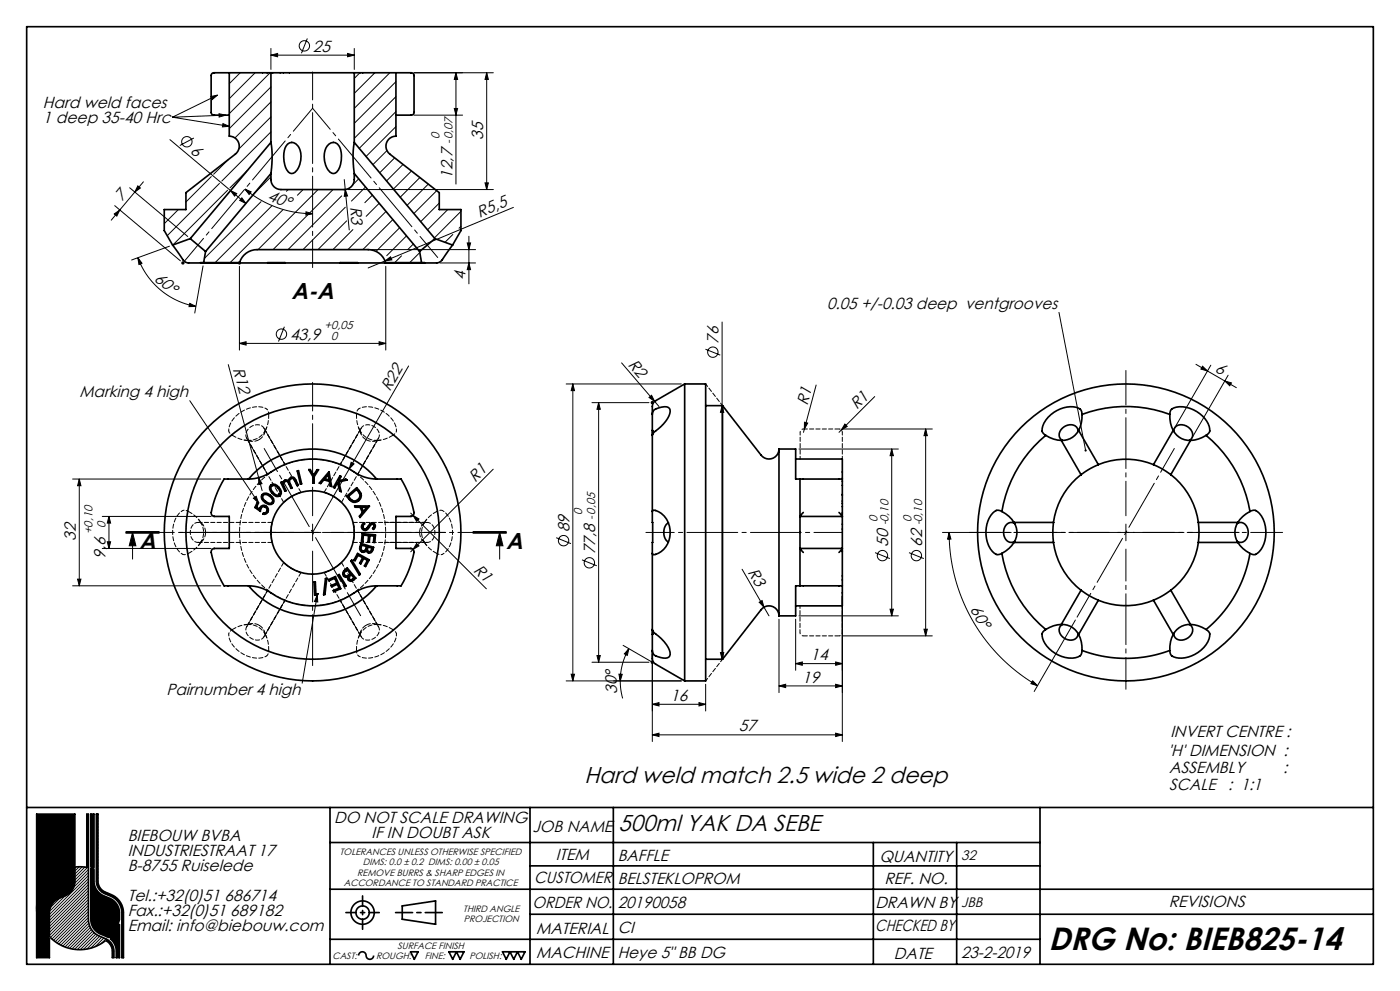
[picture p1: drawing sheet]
<svg xmlns="http://www.w3.org/2000/svg" width="420mm" height="297mm" viewBox="0 0 420 297" stroke-linecap="round" stroke-linejoin="round" font-family="sans-serif">
<g fill="none" stroke="#000" stroke-width=".3">
<path d="M81.3 16.5l2-.5v1zM81.3 14.5v6.3M81.3 16.5h25M92.2 11.5l-1.8 4.5M104.3 16l2 .5-2 .5zM106.3 14.5v6.3M51.7 35.1h.1M51.7 35.1l17.1 2.8M63.2 28.9l2-.4-1.5 1.3zM65.2 28.5l-13.5 6.6M65.7 34.1l2 .4-2 .6zM66.9 37l1.9 .9-2.1 .1z"/>
<path d="M67.7 34.5l-16 .6M72.1 21.8l-3.3 3.3M76.5 21.8l-7.7 7.8M81 21.8l-12.2 12.3M81.3 26.1l-12.5 12.5M81.3 30.5l-10.8 10.8M81.3 35l-9.6 9.7M81.3 39.5l-14.8 14.8M108 21.8l-1.7 1.7M112.5 21.8l-6.2 6.2M117 21.8l-10.7 10.7M118.8 24.5l-12.5 12.5"/>
<path d="M118.8 29l-12.5 12.5M118.8 33.5l-11 11M118.8 37.9l-9 9M124.2 21.8h23.8M124.2 34.5h14.6M136.3 32.5h1l-.5 2zM136.8 21.8v33.4M136.8 21.8l.5 2h-1zM146 21.8v35M146 21.8l.5 2h-1zM38.9 56.3l17.4 14.6M41.3 55.7l.8 .6-1.7 1.3z"/>
<path d="M43 54.5l-9.6 11.5M51 41.8l18.2 15.3M58.2 41.4l-4.3 2.2M63.4 52.9l-7.6 7.6M65.8 55l-15.6 15.6M68.3 57l-16.4 16.4M68.4 47.9l-4.3 4.3M69.2 57.1l1.8 .9-.6 .8zM69.2 57.1l4.6 3.9M72.6 59.3l1.2 1.7-1.9-.9zM73.5 56.7l1.8 .8-.6 .8zM73.5 56.7a31.6 31.6 0 0 0 20.3 7.3"/>
<path d="M74.3 51l-5.3 5.3M81.3 53l-5.1 5.1M86.4 56.8l-.5 .5M90.9 56.8l-1.7 1.7M95.4 56.8l-18 18M99.9 56.8l-18 18M102.5 58.7l-16.1 16.1M103.3 53.8l1.5 15.1M103.6 56.8l.7 1.9-1 .1zM104.3 56.8h43.7M104.8 56.4h.1M107.6 53.6l-1.8 1.8"/>
<path d="M109.7 56l-4.3 4.3M111.7 58.5l-2.3 2.2M116.1 45.1l-4.2 4.2M118.4 47.3l-4.5 4.5M120.9 49.3l-4.9 4.9M123.4 51.2l-5.4 5.5M126 53.2l-5.9 5.9M128.5 55.2l-6.4 6.3M131 57.1l-6.8 6.9M145.5 54.8h1l-.5 2zM34.3 64.1l1.6-1.2-.9 1.9zM34.4 61.6l19.7 16.6"/>
<path d="M41.4 77.2l1.2 1.7-.9 .4zM41.4 77.2a22.7 22.7 0 0 0 17.4 14.6M50.8 73.8l-11.3 4.1M53.5 62.8l-4.2 4.2M54.4 78.8h1M54.5 78.5l.7 .7M54.9 78.3v1M55.2 78.5l-.7 .7M60.9 79.7l-2.5 14.1M71.3 78.8h1M71.5 78.5l.7 .7M71.8 78.3v1"/>
<path d="M71.8 79.8v25.1M72.2 78.5l-.7 .7M78.3 60.4l-17 17.1M81.6 61.6l-17.1 17.1M84.9 62.8l-15.9 15.9M91.8 63.5l2 .5-2 .5zM103.6 62.1l-12.7 12.7M104 66.2l-8.6 8.6M105.9 68.8l-6 6M111.4 74.8h31.3M113.8 60.9l-4 3.9M115.5 78.2l1.7-1.2 .4 .9z"/>
<path d="M115.5 78.2l-5.1 2.1M115.7 79.8v25.1M115.8 63.4l-11.4 11.4M117.9 65.8l-9 9M119.9 68.3l-7.1 7M120.5 76.7l-2.1 2M122 70.7l-6 5.9M124 73.1l-1.7 1.7M125.9 75.7l-3 3M131.8 60.9l-5.6 5.5M132 78.8h10.7M134.3 62.8l-6 6.1"/>
<path d="M135.8 70.3l-2.3 2.3M138.3 63.3l-8 8M138.3 67.8l-.6 .6M140.2 72.8h1l-.5 2zM140.7 70.8v14.3M140.7 78.8l.5 2h-1zM154 62.2l-38.5 16M56.9 90.9l1.9 .9-2.1 .1zM85.3 97.9l-1.8 4.5M216.6 96.5v101.1M317.7 93.6l8 41.4M68.5 109.3l10.1 37.7"/>
<path d="M71.8 102.9l2-.5v1zM71.8 102.9h43.9M113.7 102.4l2 .5-2 .5zM122.6 109.7l-28.8 49.9M169.8 115.1h34.6M171.8 115.1l.5 2h-1zM171.8 115.1v89M186.5 108.8l11.2 13M194.7 119.1l.8-.6 .9 1.8zM211.6 104.7l4.5 1.7M244.8 115.4l-3.8 14.2M262.4 118.9l-10.7 10.7"/>
<path d="M358.8 109.2l12.1 7M360.8 109.8l1.4 1.4-1.9-.6zM363.2 109.5l-10.7 18.6M367.4 114.2l2 .6-.5 .8zM368.4 112.5l-10.7 18.6M56.9 120.1l20.7 30.6M105.3 138.5l.9 .5-1.4 1.5zM177.6 120.7h17.1M179.6 120.7v77.8M179.6 120.7l.5 2h-1zM195.2 120.7h1M195.3 120.3l.7 .7"/>
<path d="M195.7 120.2v1M196 120.3l-.7 .7M216.6 121.6l.5 2h-1zM239.7 134.6h29.8M241.3 126.5l1 .3-1 1.8zM252.7 128.6h27M253.5 127.1l.7 .7-1.8 1.1zM267.5 134.6l.5 2h-1zM267.5 134.6v50M277.7 128.6v62M277.7 128.6l.5 2h-1zM21.8 143.6h44.4"/>
<path d="M23.8 143.6v32M23.8 143.6l.5 2h-1zM30.7 154.8h32.6M32.7 154.8v9.6M32.7 154.8l.5 2h-1zM37.8 159.6h10M37.8 159.8h10M37.8 159.3h10M39.8 159.6l1 4h-2zM39.8 159.6v8M76 149.3l.9-.5 .7 1.9zM77.6 143.2l1 1.8-1 .2z"/>
<path d="M91.3 159.6h5M93.8 157.1v5M123.2 153.8l22.7 22.7M123.9 154.5l1.8 1-.7 .7zM141.9 159.3h10zM141.9 159.6h10M141.9 159.8h10M148 140.6l-24.8 24.8M149.9 159.6l1 4h-2zM149.9 159.6v8M282.7 159.6h20.7M284.7 159.6l.6 2h-1z"/>
<path d="M284.7 159.6a53 53 0 0 0 26.6 45.9M335.3 159.6h5M337.8 157.1v5M21.8 175.6h44.4M23.3 173.6h1l-.5 2zM30.7 164.4h32.6M32.2 162.4h1l-.5 2zM95.2 178.4l-4.5 26.3M95.2 178.4l.1 2-1-.2zM125 162.9l.7 .7-1.8 1.1zM166.8 161.1l4.5 1.8M174.6 167.8l4.4 1.8"/>
<path d="M222.6 170.6l8.1 14M252.7 178.7v43.5M262.5 165.6l4.5 1.8M272.7 165.6l4.4 1.8M177.6 198.5h17.1M179.1 196.5h1l-.5 2zM186.9 193.4l8.9 5.1M188.7 194.4l-.5 2-.9-.4zM188.7 194.4a19.3 19.3 0 0 0-2.6 9.7M195.2 198.5h1M195.3 198.1l.7 .7M195.7 195.9v26.3"/>
<path d="M196 198.1l-.7 .7M216.1 195.6h1l-.5 2zM227.8 180.5l.8-.5 .6 2zM233.7 185.6v22M238.7 198.9l2-.5v1zM238.7 185.6v15.3M238.7 198.9h14M239.7 184.6h29.8M250.7 198.4l2 .5-2 .5zM252.7 190.6h27M267 182.6h1l-.5 2zM277.2 188.6h1l-.5 2z"/>
<path d="M322.6 185.8l-12.3 21.4M169.8 204.1h34.6M171.3 202.1h1l-.5 2zM185.7 202l1 .1-.6 2zM186.1 204.1l.2 2.6 .5 2.6M195.7 211.1l2-.5v1zM195.7 211.1h16M209.7 210.6l2 .5-2 .5zM211.7 205.1v8M233.7 205.6l2-.5v1zM233.7 205.6h19M250.7 205.1l2 .5-2 .5z"/>
<path d="M250.7 219.7l2 .5-2 .5zM309.8 204l1.5 1.5-2-.6zM195.7 220.2l2-.5v1zM195.7 220.2h57M22.5 259.9v4.2a4.8 4.8 0 0 1-3 4.4l-1.7 .7a4.8 4.8 0 0 0-3 4.4v7.1M22.8 259.8l-.3 .4M23.8 259.8l-1.3 1.3M24.6 259.8l-2.1 2.2M25.5 259.9l-3 3M26.1 244h.1M26.5 247.1l-.4 .5M26.5 248l-.4 .5"/>
<path d="M26.5 248.9l-.4 .5M26.5 249.8l-.4 .5M26.5 250.7l-.4 .5M26.5 251.6l-.4 .5M26.5 252.5l-.4 .5M26.5 253.4l-.4 .5M26.5 254.3l-.4 .5M26.5 255.2l-.4 .5M26.5 256.1l-.4 .5M26.5 257l-.4 .5M26.5 257.9l-.4 .5M26.5 258.8l-.4 .5"/>
<path d="M26.5 259.7l-4 4.1M26.5 244.4l-.4 .5M26.5 245.3l-.4 .5M26.5 246.2l-.4 .5M29.4 244.3l-.5 .4M29.4 245.2l-.5 .4M29.4 246.1l-.5 .4M29.4 247l-.5 .4M29.4 247.8l-.5 .5M29.4 248.7l-.5 .5M29.4 249.6l-.5 .5M29.4 250.5l-.5 .5"/>
<path d="M29.4 251.4l-.5 .5M29.4 252.3l-.5 .5M29.4 253.2l-.5 .5M29.4 254.1l-.5 .5M29.4 255l-.5 .5M29.4 255.9l-.5 .5M29.4 256.8l-.5 .5M29.4 257.7l-.5 .5M29.4 258.6l-.5 .5M29.4 259.5l-.5 .5M18 269.1l-2.9 2.9M19.6 268.5l-4.8 4.7"/>
<path d="M26.5 260.6l-4.1 4.1M26.5 261.5l-4.4 4.4M26.5 263.3l-11.7 11.7M26.5 264.2l-11.7 11.7M26.5 265.1l-11.7 11.7M26.5 266l-11.7 11.7M26.5 266.9l-11.7 11.7M26.5 267.8l-11.7 11.7M26.5 268.7l-11.7 11.7M26.5 269.6l-11.4 11.4M26.5 270.5l-10.9 10.9M26.5 271.4l-10.4 10.4"/>
<path d="M26.5 272.3l-9.9 9.9M26.5 273.2l-9.4 9.4M26.5 274.1l-8.8 8.8M26.5 275l-8.3 8.2M26.5 262.4l-11.7 11.7M26.5 275.9l-7.7 7.6M26.6 276.6l-7.1 7.2M26.8 277.3l-6.6 6.7M27.1 278l-6.2 6.2M27.4 278.6l-5.8 5.8M27.8 279.1l-5.4 5.4M28.2 279.5l-5 5.1"/>
<path d="M28.7 279.9l-4.6 4.7M29.4 260.4l-.5 .5M29.4 261.3l-.5 .5M29.4 262.2l-.5 .5M29.4 263.1l-.5 .5M29.4 264l-.5 .5M29.5 264.8l-.4 .4M29.7 265.5l-.4 .4M30 266.1l-.3 .3M30.4 266.6l-.3 .3M30.9 267l-.3 .3M31.5 267.3l-.4 .4"/>
<path d="M32.1 267.6l-.4 .4M32.7 267.9l-.3 .3M33.4 268.1l-.4 .4M34 268.4l-.4 .4M34.5 268.8l-.3 .3M35 269.2l-.3 .3M35.5 269.6l-.4 .3M35.9 270.1l-.4 .3M36.2 270.6l-.3 .4M36.5 271.2l-.3 .4M36.8 271.9l-.4 .4M37 272.6l-.5 .4"/>
<path d="M37 273.4l-.4 .5M37 274.3l-.4 .5M37 275.2l-.4 .5M37 276.1l-.4 .5M37 277l-.4 .5M37 277.9l-.4 .5M37 278.8l-.4 .5M37 279.7l-.4 .5M29.3 280.3l-4.3 4.3M29.9 280.6l-3.9 3.8M30.5 280.9l-3.3 3.3M31.1 281.1l-2.5 2.6"/>
<path d="M31.8 281.4l-1.4 1.4M32.4 281.7l-.4 .4M32.9 282.1l-.4 .3M33.3 282.6l-.3 .3M33.7 283.1l-.4 .4M33.9 283.7l-.3 .4M34.1 284.4l-.4 .5M34.2 285.3l-.5 .5M34.2 286.2l-.5 .5M37 280.6l-.4 .5M37 281.5l-.4 .5M37 282.4l-.4 .5"/>
<path d="M37 283.3l-.4 .5M37 284.2l-.4 .5M37 285.1l-.4 .5M37 286l-.4 .5M37 286.9l-.1 .1"/>
<circle cx="91.3" cy="13.7" r="1.56"/>
<circle cx="56.1" cy="42.5" r="1.56"/>
<circle cx="84.4" cy="100.1" r="1.56"/>
<circle cx="213.9" cy="105.5" r="1.56"/>
<circle cx="169.1" cy="162" r="1.56"/>
<circle cx="176.8" cy="168.7" r="1.56"/>
<circle cx="264.7" cy="166.5" r="1.56"/>
<circle cx="274.9" cy="166.5" r="1.56"/>
</g>
<g fill="none" stroke="#000" stroke-width=".5">
<path d="M8 8h404v281h-404zM68.8 21.8v19a3 3 0 0 1 2.8 2 3 3 0 0 1-1 3.4l-14.8 11.5v5.1h-6.5v6.3l2.5 4.3M78.8 21.8h.1M80.1 21.8h.1M81.2 21.8h.1M81.3 21.8h25M81.3 21.8h-17.1a.82 .82 0 0 0-.9 .8l.1 11.1a.81 .81 0 0 0 .9 .8h4.5M81.3 21.8v20.9M81.8 21.8h.1M84.1 21.8h.1M85 21.8h.1M86.8 21.8h.1"/>
<path d="M106.3 21.8h17a.8 .8 0 0 1 .9 .8v11.1a.82 .82 0 0 1-.9 .8h-4.5M106.3 21.8v20.9M108 21.8h.1M108.8 21.8h.1M112.2 21.8h.1M118.8 21.8v19a3 3 0 0 0-2.9 2 3 3 0 0 0 1 3.4l14.9 11.5v5.1h6.5v6.3l-2.5 4.3M81.3 42.7l.3 4.1-.3 5.2M81.3 52a3.8 3.8 0 0 0 1.8 4.6l1.2 .2h19a3 3 0 0 0 3-3v-1.8M81.3 42.7l-24.2 28.8M81.3 52l-19.6 23.4M86.2 43.2a2.2 2.2 0 0 1 3.6 1.2 6.9 6.9 0 0 1-1.3 7.2 1.39 1.39 0 0 1-2 0 7.5 7.5 0 0 1-.3-8.4zM98.6 43.2a2.04 2.04 0 0 1 3.4 1.2 8.1 8.1 0 0 1-1 7.2 1.4 1.4 0 0 1-2 0 6.4 6.4 0 0 1-.4-8.4z"/>
<path d="M106.3 42.7l-.4 4.3 .4 5M106.3 52l19.6 23.4M106.3 42.7l24.2 28.8M51.8 73.4l2.5 3.5a2.74 2.74 0 0 0 3.2 1.9h2.7M57.1 71.5l4.6 3.9M57.1 71.5l-5.3 1.9M60.2 78.8h11.8M61.1 78.7l-.9 .1M61.1 78.7h10.8M61.7 75.4l-.6 3.3M71.9 78.7a5.5 5.5 0 0 1 5.2-3.9h33.3a5.5 5.5 0 0 1 5.3 3.9M71.9 78.7l.1 .1"/>
<path d="M72 78.8h8.3M80.3 78.8h5.2M85.5 78.8h16.6M102.1 78.8h5.1M107.2 78.8h8.3M115.5 78.8h11.9M115.7 78.7l-.2 .1M115.7 78.7h10.8M125.9 75.4l.6 3.3M126.5 78.7l.9 .1M130.5 71.5l-4.6 3.9M130.5 71.5l5.3 1.9"/>
<path d="M135.8 73.4l-3.6 5-1 .4h-3.8M205.4 115.1l-8.7 5a2.52 2.52 0 0 0-1 2.7v1.4M205.4 115.1v89M205.4 115.1h6.3v89h-6.3M195.7 124.2a1.91 1.91 0 0 1 1.9-1.9 3.2 3.2 0 0 1 3.2 .1 3.8 3.8 0 0 1-1.1 3.8l-1.4 1.6-2.2 1.8-.4 .9M195.7 130.5v22.8M195.7 124.2v4.8M195.7 129l.1 1.2M195.7 129v1.5M211.7 121.6h5.1M216.8 121.6l11.5 14.8a3 3 0 0 0 3.4 1 3 3 0 0 0 2-2.8M216.8 121.6v76"/>
<path d="M233.7 134.6v50M233.7 134.6h5v9h1.3M238.7 137.6h14v6M313.7 130.5a9.3 9.3 0 0 0 4.7 1.5M313.7 130.5a37.7 37.7 0 0 0-13.1 22.8M318.4 132l5.9 10.2M323.4 129.3a2.29 2.29 0 0 0-3.7-1.7 2.62 2.62 0 0 0-1.3 4.2l.3 .2M323.6 129a5.6 5.6 0 0 1-5.2 3M324.6 124.2l-.1-.8a2.25 2.25 0 0 0-2.6-1.5 9.2 9.2 0 0 0-9.3 6.6 1.71 1.71 0 0 0 1.1 2M324.6 124.2a9.3 9.3 0 0 1-1 4.8l5.9 10.2M324.6 124.2a37.7 37.7 0 0 1 26.3 0M329.5 139.2a22 22 0 0 1 16.5 0"/>
<path d="M329.5 139.2l-2.7 1.4-2.5 1.7M346 139.3l2.7 1.3 2.5 1.7M346 139.2v.1M350.9 124.2l.1-.4a1.83 1.83 0 0 1 1.9-1.8 9.1 9.1 0 0 1 10 6.5 1.75 1.75 0 0 1-1.1 2M350.9 124.2a9.3 9.3 0 0 0 1.1 4.8M352 129a5.6 5.6 0 0 0 5.2 3M352 129l-6 10.2M352.1 129.3a2.29 2.29 0 0 1 3.7-1.7 2.62 2.62 0 0 1 1.4 4.2l-.4 .2M357.2 132l-6 10.2M361.8 130.5a9.3 9.3 0 0 1-4.6 1.5M361.8 130.5a37.7 37.7 0 0 1 13.2 22.8M67.2 143.6h7.3a13.3 13.3 0 0 0 8.3-3.1 22.2 22.2 0 0 1 24.2 1.4l1.6 .8 2.7 .7 8.9 .2a25.9 25.9 0 0 1 4 10.3l-.3 .6-.5 .3h-4.6v9.6h4.5a1 1 0 0 1 .9 1.2 26.4 26.4 0 0 1-4 10h-7.1a13.3 13.3 0 0 0-8.3 3 22.2 22.2 0 0 1-24.3-1.4l-2.4-1.1-1.8-.4-8.9-.1a26.1 26.1 0 0 1-4-10.4l.3-.6 .5-.2h4.6v-9.6h-4.6a1 1 0 0 1-.8-1.2 31 31 0 0 1 3.8-10z"/>
<path d="M74.6 143.6a25 25 0 0 1 38.4 0M77.2 150.5l.4 .2-.6 1.3 .9 .6a1.32 1.32 0 0 1 1.5-1.1 1.32 1.32 0 0 1 1.1 1.5 1.32 1.32 0 0 1-1.6 1.1l.2-.4a.96 .96 0 0 0 1-1 .96 .96 0 0 0-1.1-.9 .96 .96 0 0 0-.8 1.1l-.1 .4-1.6-1.2zM78.9 148a2.52 2.52 0 0 1 3.2 2.5 1.49 1.49 0 0 1-2.6 .1 1.49 1.49 0 0 1-.6-2.6zM78.9 148.5a1.62 1.62 0 0 1 2.3 .5 1.04 1.04 0 0 1 .3 1.7 2.23 2.23 0 0 1-2.7-2zM81.2 145.4a1.98 1.98 0 0 1 2.9 1.2 1.31 1.31 0 0 1-.1 1.9 1.31 1.31 0 0 1-1.9-.2 2.51 2.51 0 0 1-1.1-2.7zM81.5 145.7a1.63 1.63 0 0 1 2.2 .9 1.05 1.05 0 0 1-.2 1.8 2.33 2.33 0 0 1-2.2-2.5zM84.2 144.6l.4-.2 .2 .5 .4-.8a.96 .96 0 0 1 1.4 .1 1.1 1.1 0 0 1 .9-1.2 1.1 1.1 0 0 1 1.3 .9l.6 1.4-.3 .2-.7-1.4a.79 .79 0 0 0-.9-.7 .79 .79 0 0 0-.7 .8l.8 2-.3 .2-.8-1.7-.6-.5a1 1 0 0 0-.9 .7 1 1 0 0 0 .3 1.1l.5 1.1-.3 .1zM89.2 141.1h.3l1 3.9-.4 .1zM92.6 140.7h.5l1 1.7 1-1.6h.5l-1.3 2-.1 1.9h-.4l.1-1.9zM98.5 142.3l.2 1.5-1.3-.3zM98.6 141.5l.9 4.3-.4-.1-.3-1.4-1.6-.5-1 1.1-.4-.1zM102 142.6l.3 .2-.7 1.3 2.1-.5 .5 .2-2.6 .7 .8 2.9-.5-.3-.6-2.5-.9 1.7-.4-.2z"/>
<path d="M104 148.8l3-2.6a3.2 3.2 0 0 1 1.3 3 1.99 1.99 0 0 1-3.5 .5zM104.5 148.8l2.5-2.1 .1 .2a1.69 1.69 0 0 1 .4 2.7 1.69 1.69 0 0 1-2.7-.4zM106.4 151.6l4.4 .1-2.8 3.4-.2-.4 .9-1.1-.7-1.6h-1.4zM108.4 152h1.6l-1 1.3zM108.7 159.9l3.9 .4-.2 2.3-.4-.1 .2-1.8-1.2-.2-.2 1.9h-.4l.2-1.9-1.6-.1-.2 1.8h-.3zM108.7 157.1l.5-.4 .2 .3-.4 .4a.69 .69 0 0 0 0 .9 .69 .69 0 0 0 1 .1l.5-.8a1.06 1.06 0 0 1 1.7-.8 1.06 1.06 0 0 1-.1 1.9l-.3-.3 .4-.6-.2-.6h-.7l-.3 .5a1.31 1.31 0 0 1-1 1.2 1.31 1.31 0 0 1-1.4-.6zM195.7 153.3l.2-.4a6.2 6.2 0 0 1 5.1 7 6.3 6.3 0 0 1-4.9 6.3l-.4-.3M195.7 153.3v12.6M200.5 156.7a3.7 3.7 0 0 0 0 5.7M240 154.8h.1M240 143.6h12.7M240 143.6v11.2"/>
<path d="M240 154.8h12.7M240 154.8v9.6M241 153.6l-1 1.2M251.7 153.6l1 1.2M252.7 154.8h.1M252.7 143.6v11.2M252.7 151.8h.1M252.7 148.2h.1M252.7 153.7h.1M252.7 150.9h.1M252.7 145.5h.1M252.7 148.4h.1"/>
<path d="M252.7 144.2h.1M252.7 143.4h.1M252.7 150.2h.1M252.7 158.6h.1M252.7 157.1h.1M252.7 154.8v9.6M300.6 153.3l-.7-.3a2.24 2.24 0 0 0-2.7 1.5 9.2 9.2 0 0 0 1.1 11.3 1.72 1.72 0 0 0 2.3 .1M300.6 153.3a9.3 9.3 0 0 1 3.6 3.3M304.2 156.6h11.9M304.2 156.6a5.6 5.6 0 0 1 0 6M304.4 156.9a2.29 2.29 0 0 0-3.3 2.3 2.62 2.62 0 0 0 2.9 3.3l.4-.2M316.1 156.6l-.2 3 .2 3"/>
<path d="M324.3 142.2a21.9 21.9 0 0 0-8.3 14.4M324.3 142.2v.1M351.2 142.2a21.9 21.9 0 0 1 8.3 14.4M351.2 142.2v.1M371.2 156.9a2.29 2.29 0 0 1 3.3 2.3 2.62 2.62 0 0 1-2.9 3.3l-.4-.2M371.3 156.6a5.6 5.6 0 0 0 0 6M371.3 156.6h-11.8l.2 3-.2 3h11.8M375 153.3l.4-.2a1.83 1.83 0 0 1 2.4 .8 9.1 9.1 0 0 1-.5 11.9 1.75 1.75 0 0 1-2.3 .1M375 153.3a9.3 9.3 0 0 0-3.7 3.3M74.6 175.6a25 25 0 0 0 38.4 0M94.2 174.4h.4l.2 3.6h.6l-.2 .4h-.8zM97.6 173.4l.4-.1-.5 4.9-.4 .1z"/>
<path d="M98.6 173.7l2-.9 1.6 3.6-2.1 .9-.1-.3 1.7-.8-.5-1.1-1.7 .7-.2-.3 1.7-.8-.6-1.4-1.7 .8zM101.4 172.4l.4-.2 2 3.4-.3 .2zM103.3 170.9l.9-.7 2.5 3.1a1.53 1.53 0 0 1-2.2 .6l-.1-1a1.11 1.11 0 0 1-1.5-.5 1.11 1.11 0 0 1 .4-1.5zM103.4 171.4l.7-.6 1 1.1-.4 .4a.83 .83 0 0 1-1.5-.2zM104.9 172.6l.5-.3 .8 .9a.87 .87 0 0 1-1.3 .4l-.2-.5zM105.5 167.8l2.6 4.3-.3 .3-2.5-4.2zM107.3 165.9l3.5 1.9-1.1 2-.4-.2 .9-1.7-1.1-.6-.9 1.7-.3-.2 .9-1.6-1.4-.8-.9 1.6-.3-.1zM108.3 162.9l3.8 1.1a1.52 1.52 0 0 1-1.5 1.7l-.7-.7a1.11 1.11 0 0 1-1.5 .4 1.11 1.11 0 0 1-.4-1.5zM108.6 163.4l1.4 .4-.2 .5a.82 .82 0 0 1-1.3 .6 1.45 1.45 0 0 1 .1-1.5zM110.4 163.9l1.2 .4a.86 .86 0 0 1-.9 1l-.5-.5zM195.7 165.9v22.8M240 164.4l1 1.2"/>
<path d="M240 164.4h.1M240 175.6h12.7M240 164.4v11.2M240 175.6h-1.3v9h-5M240 164.4h12.7M252.7 164.4l-1 1.2M252.7 164.4h.1M252.7 164.4v11.2M252.7 175.6v6h-14M252.7 172.6h.1M252.7 173.8h.1M252.7 165.1h.1"/>
<path d="M252.7 165.3h.1M300.6 165.9a37.7 37.7 0 0 0 13.1 22.8M304.2 162.6a9.3 9.3 0 0 1-3.6 3.3M304.2 162.6h11.9M316 162.6a22 22 0 0 0 8.3 14.3M324.3 176.9l2.5 1.7 2.7 1.3M324.3 176.9l-5.9 10.2M329.5 179.9l-5.9 10.2a9.3 9.3 0 0 1 1 4.8M329.5 179.9a22 22 0 0 0 16.5 0M359.5 162.6a21.9 21.9 0 0 1-8.3 14.3M371.3 162.6a9.3 9.3 0 0 0 3.7 3.3M375 165.9a37.7 37.7 0 0 1-13.2 22.8"/>
<path d="M195.7 194.9v2.4a2 2 0 0 0 1 1.7l8.7 5.1M195.7 188.7l.2 .5a14.3 14.3 0 0 1 5.1 6.3 1.42 1.42 0 0 1-.4 1.5 1.42 1.42 0 0 1-1.5 .2l-1.6-.3a1.92 1.92 0 0 1-1.8-2M195.7 190.1v4.8M195.7 188.7v1.4M195.8 189l-.1 1.1M211.7 197.6h5.1M233.7 184.6a3 3 0 0 0-2-2.9 3 3 0 0 0-3.4 1l-11.5 14.9M313.7 188.7l-.6 .4a2.25 2.25 0 0 0 0 3 9.2 9.2 0 0 0 10.3 4.8 1.71 1.71 0 0 0 1.2-2M318.4 187.1a9.3 9.3 0 0 0-4.7 1.6M318.4 187.1a5.6 5.6 0 0 1 5.2 3M318.7 187.1a2.29 2.29 0 0 0 .5 4.1 2.62 2.62 0 0 0 4.2-.9v-.5M324.6 194.9a37.7 37.7 0 0 0 26.3 0"/>
<path d="M352 190.1a9.3 9.3 0 0 0-1.1 4.8M356.8 187.1a2.29 2.29 0 0 1-.4 4.1 2.62 2.62 0 0 1-4.2-.9l-.1-.5M357.2 187.1a5.6 5.6 0 0 0-5.2 3M357.2 187.1a9.3 9.3 0 0 1 4.6 1.6M357.2 187.1l-6-10.2-2.5 1.7-2.7 1.3 6 10.2M361.8 188.7l.4 .2a1.83 1.83 0 0 1 .5 2.5 9.1 9.1 0 0 1-10.6 5.5 1.75 1.75 0 0 1-1.2-2M8 242h404M11 244h11.5v15.4a12.9 12.9 0 0 0-10.8 8.6 12.9 12.9 0 0 0 3.1 13.4v5.6h-3.8zM22.5 259.9a12.4 12.4 0 0 0-10.3 8 12.4 12.4 0 0 0 2.6 12.8M26 244h.5v31.5a5.5 5.5 0 0 0 3.4 5.1l1.8 .7a4.1 4.1 0 0 1 2.5 3.8v1.9h-.5v-2.2l-.3-1.1-.8-1.2-.9-.6a12.4 12.4 0 0 1-16.9-1.2v-7.1a4.8 4.8 0 0 1 3-4.4l1.7-.7a4.8 4.8 0 0 0 3-4.4v-4.3l3.5 .2zM27.2 244h1v16l-1-.3zM28.9 244h.5v20.6l.4 1.1 .8 1.1 2.8 1.3a6 6 0 0 1 3.6 5.5v13.4h-.4v-13.4a5.5 5.5 0 0 0-3.4-5l-1.8-.8a4.1 4.1 0 0 1-2.5-3.7z"/>
<path d="M99 242v47M99 252.5h213M159 242v47M159 259.5h153M184 242v47M262 252.5v36.5M287 252.5v36.5M312 242v47M27.2 260.2l1 .3v3.6a4.8 4.8 0 0 0 2.9 4.4l1.8 .7a4.8 4.8 0 0 1 2.9 4.4 6.4 6.4 0 0 1-.7 4l-1.1 1.8-1.4 1.6-2.4-1.1a4.8 4.8 0 0 1-3-4.4zM35.8 277.1v9.9h-.9v-2.2l-.3-1.2-.5-1.2-1.1-1.1 1.6-2zM99 266.5h313M120.7 271.5l10-1.5v7l-10-1.5z"/>
<path d="M159 274h253M99 281.5h213M107.6 286.4a1.2 1.2 0 0 1 1.4-1.1 1.2 1.2 0 0 1 .9 1.5 1.12 1.12 0 0 0 1.3 .7 1.12 1.12 0 0 0 .9-1.1M123.2 285.2h2.2l-1.1 2.3zM134.7 285.2h4.5l-1.1 2.3-1.2-2.3-1.1 2.3zM150.7 285.2h6.8l-1.1 2.3-1.2-2.3-1.1 2.3-1.1-2.3-1.1 2.3z"/>
<circle cx="93.8" cy="159.6" r="44.5"/>
<circle cx="93.8" cy="159.6" r="12.5"/>
<circle cx="93.8" cy="159.6" r="38"/>
<circle cx="337.8" cy="159.6" r="44.5"/>
<circle cx="108.8" cy="273.5" r="2"/>
<circle cx="108.8" cy="273.5" r="3.5"/>
</g>
<path d="M118.7 273.5h14" fill="none" stroke="#000" stroke-width=".5" stroke-dasharray="6.3 1.3 1.3 1.3" stroke-dashoffset="1.3"/>
<path d="M103.8 273.5h10M108.8 278.5v-10" fill="none" stroke="#000" stroke-width=".5" stroke-dasharray="6.3 1.3 1.3 1.3" stroke-dashoffset="3.3"/>
<path d="M11 244v28.2a12.9 12.9 0 0 1 11.5-12.8v-15.4zM11 272.2v14.8h3.8v-5.6a12.9 12.9 0 0 1-3.8-9.2zM27.2 244v15.7l1 .3v-16zM27.2 260.2l.2 16.4 .6 1.5 1 1.1 3.5 1.8a10.7 10.7 0 0 0 3.3-5.4l-.1-2.9-.8-1.9-1.4-1.3-3.3-1.6-1.4-1.5-.6-1.9v-4zM35.8 277.1l-.9 1.8-1.3 1.8a.59 .59 0 0 0-.5 .7 .59 .59 0 0 0 .6 .5l1 2 .2 3.1h.9zM15.2 263.3a12.4 12.4 0 0 0-.4 17.4v-7.2l.3-1.5 .6-1.1 .8-.9 3.7-1.9 1.6-1.6 .6-2 .1-4.6-3.7 1-1.9 1z" fill-rule="evenodd" fill="#000"/>
<path d="M241 128.6l-.7 .3-.3 .7M252.7 129.6l-.2-.7-.8-.3M240 189.6l.2 .6 .8 .4M251.7 190.6l.7-.3 .3-.7" fill="none" stroke="#000" stroke-width=".3" stroke-dasharray="1.3 .6" stroke-dashoffset=".8" stroke-linecap="butt"/>
<path d="M37.8 159.6h114.1" fill="none" stroke="#000" stroke-width=".3" stroke-dasharray="6.3 1.3 1.3 1.3" stroke-dashoffset="2"/>
<path d="M93.8 32.4l37.5 44.8M352.3 134.4l-29.2 50.6" fill="none" stroke="#000" stroke-width=".3" stroke-dasharray="15.2 1.3 1.3 1.3" stroke-dashoffset="7"/>
<path d="M371.7 159.6h-67.3" fill="none" stroke="#000" stroke-width=".3" stroke-dasharray="15.2 1.3 1.3 1.3" stroke-dashoffset="2.5"/>
<path d="M60.6 159.6h33" fill="none" stroke="#000" stroke-width=".3" stroke-dasharray="15.2 1.3 1.3 1.3" stroke-dashoffset=".6"/>
<path d="M108.2 184.5l-28.9-50.1" fill="none" stroke="#000" stroke-width=".3" stroke-dasharray="15.2 1.3 1.3 1.3" stroke-dashoffset="7.3"/>
<path d="M337.8 154.6v-43.6" fill="none" stroke="#000" stroke-width=".3" stroke-dasharray="15.2 1.3 1.3 1.3" stroke-dashoffset="4.9"/>
<path d="M332.8 159.6h-42M342.8 159.6h42M337.8 164.6v42" fill="none" stroke="#000" stroke-width=".3" stroke-dasharray="15.2 1.3 1.3 1.3" stroke-dashoffset="5.7"/>
<path d="M93.8 154.6v-40M252.7 159.6h-58.9" fill="none" stroke="#000" stroke-width=".3" stroke-dasharray="15.2 1.3 1.3 1.3" stroke-dashoffset="6.7"/>
<path d="M88.8 159.6h-35.5M98.8 159.6h35.5M93.8 164.6v35.5" fill="none" stroke="#000" stroke-width=".3" stroke-dasharray="15.2 1.3 1.3 1.3" stroke-dashoffset="-.6"/>
<path d="M93.8 21.6v.3" fill="none" stroke="#000" stroke-width=".3" stroke-dasharray="15.2 1.3 1.3 1.3"/>
<path d="M55.3 78.3l38.5-45.9" fill="none" stroke="#000" stroke-width=".3" stroke-dasharray="15.2 1.3 1.3 1.3" stroke-dashoffset="6.3"/>
<path d="M93.8 21.6v58.6" fill="none" stroke="#000" stroke-width=".3" stroke-dasharray="15.2 1.3 1.3 1.3" stroke-dashoffset="6.9"/>
<g fill="none" stroke="#000" stroke-width=".3" stroke-dasharray="1.3 .6">
<path d="M74 131.3l11.1 19.3M74.4 132h.1M79.6 129h.1M85.5 139.2v.1M102.1 139.2l-.1 .1M108 129h.1M108.4 128.3l-11.2 19.3M113.2 132h.1M251.7 128.6h-10.7M60.2 156.6h.1M72 156.6h.1M80.3 142.2v.1"/>
<path d="M81.6 156.6h-22.2M90.3 147.6l-11.1-19.3M102.4 150.6l11.2-19.3M107.2 142.2v.1M115.5 156.6h.1M127.3 156.6h.1M128.2 156.6h-22.3M59.4 162.6h22.2M60.2 162.6h.1M72 162.6h.1M80.3 176.9h.1M85.1 168.6l-11.1 19.3"/>
<path d="M85.5 179.9h.1M97.2 171.6l11.2 19.3M102.1 179.9h-.1M105.9 162.6h22.3M107.2 176.9h.1M115.5 162.6h.1M127.3 162.6h.1M74.4 187.1h.1M79.2 190.9l11.1-19.3M79.6 190.1h.1M108 190.1h.1M113.2 187.1h.1"/>
<path d="M113.6 187.9l-11.2-19.3M241 190.6h10.7"/>
</g>
<g fill="none" stroke="#000" stroke-width=".3" stroke-dasharray="1.3 .6" stroke-dashoffset=".4">
<path d="M74.4 132l5.9 10.2M79.6 129l5.9 10.2M85.5 139.3l-5.9-10.3M102 139.3l6-10.3M108 129l-5.9 10.2M113.2 132l-6 10.2M240 129.6v8M252.7 129.6v8M80.3 142.3l-5.9-10.3M107.2 142.3l6-10.3M115.5 156.6h11.8M127.4 156.6h-11.9"/>
<path d="M80.3 176.9l-5.9 10.2M85.5 179.9l-5.9 10.2M102 179.9l6 10.2M107.2 176.9l6 10.2M115.5 162.6h11.8M127.4 162.6h-11.9M74.4 187.1l5.9-10.2M79.6 190.1l5.9-10.2M108 190.1l-5.9-10.2M113.2 187.1l-6-10.2M240 189.6v-8.1M252.7 189.6v-8"/>
</g>
<g fill="none" stroke="#000" stroke-width=".3" stroke-dasharray="1.3 .6" stroke-dashoffset=".3">
<path d="M211.7 115.1l5.1 6.5M79.6 129a5.6 5.6 0 0 1-5.2 3M113.2 132a5.6 5.6 0 0 1-5.2-3M60.2 156.6a5.6 5.6 0 0 1 0 6M81.3 159.6l.3 2.9a12.5 12.5 0 0 1 0-5.9l-.3 3M87.5 148.7l-2.4 1.9 .3-.3a12.5 12.5 0 0 1 4.9-2.7l-2.8 1.1M100 148.7l-2.6-1.1a12.5 12.5 0 0 1 5 3l-2.4-1.9M106.3 159.6l-.4-2.9a12.5 12.5 0 0 1 0 5.9l.4-3M87.5 170.4l2.7 1.1a12.5 12.5 0 0 1-5.1-2.9l2.4 1.8M100 170.4l2.4-1.8-.3 .3a12.5 12.5 0 0 1-4.9 2.7l2.8-1.2M127.3 162.6a5.6 5.6 0 0 1 0-6M74.4 187.1a5.6 5.6 0 0 1 5.2 3"/>
<path d="M108 190.1a5.6 5.6 0 0 1 5.2-3M211.7 204.1l5.1-6.5"/>
</g>
<g fill="#000">
<path d="M103.6 56.8l.7 1.9-1 .1zM115.5 78.2l1.7-1.2 .4 .9zM194.7 119.1l.8-.6 .9 1.8zM241.3 126.5l1 .3-1 1.8zM253.5 127.1l.7 .7-1.8 1.1zM77.6 143.2l1 1.8-1 .2zM105.3 138.5l.9 .5-1.4 1.5zM123.9 154.5l1.8 1-.7 .7zM125 162.9l.7 .7-1.8 1.1zM227.8 180.5l.8-.5 .6 2z"/>
<path d="M81.3 16.5l2-.5v1zM104.3 16l2 .5-2 .5z"/>
<path d="M65.7 34.1l2 .4-2 .6zM66.9 37l1.9 .9-2.1 .1zM63.2 28.9l2-.4-1.5 1.3z"/>
<path d="M69.2 57.1l1.8 .9-.6 .8zM72.6 59.3l1.2 1.7-1.9-.9z"/>
<path d="M73.5 56.7l1.8 .8-.6 .8zM91.8 63.5l2 .5-2 .5z"/>
<path d="M34.3 64.1l1.6-1.2-.9 1.9zM41.3 55.7l.8 .6-1.7 1.3z"/>
<path d="M41.4 77.2l1.2 1.7-.9 .4zM56.9 90.9l1.9 .9-2.1 .1z"/>
<path d="M140.2 72.8h1l-.5 2zM140.7 78.8l.5 2h-1z"/>
<path d="M71.8 102.9l2-.5v1zM113.7 102.4l2 .5-2 .5z"/>
<path d="M367.4 114.2l2 .6-.5 .8zM360.8 109.8l1.4 1.4-1.9-.6z"/>
<path d="M179.6 120.7l.5 2h-1zM179.1 196.5h1l-.5 2z"/>
<path d="M277.7 128.6l.5 2h-1zM277.2 188.6h1l-.5 2z"/>
<path d="M23.8 143.6l.5 2h-1zM23.3 173.6h1l-.5 2z"/>
<path d="M32.7 154.8l.5 2h-1zM32.2 162.4h1l-.5 2zM136.8 21.8l.5 2h-1zM136.3 32.5h1l-.5 2z"/>
<path d="M39.8 159.6l1 4h-2zM149.9 159.6l1 4h-2z"/>
<path d="M76 149.3l.9-.5 .7 1.9zM95.2 178.4l.1 2-1-.2zM325.4 134.8v.4l.3 .1v-.3v.3l.3-.1-.1-.4z"/>
<path d="M284.7 159.6l.6 2h-1zM309.8 204l1.5 1.5-2-.6z"/>
<path d="M188.7 194.4l-.5 2-.9-.4zM185.7 202l1 .1-.6 2z"/>
<path d="M171.3 202.1h1l-.5 2zM171.8 115.1l.5 2h-1zM267 182.6h1l-.5 2zM267.5 134.6l.5 2h-1zM216.1 195.6h1l-.5 2zM216.6 121.6l.5 2h-1zM145.5 54.8h1l-.5 2zM146 21.8l.5 2h-1z"/>
<path d="M233.7 205.6l2-.5v1zM250.7 205.1l2 .5-2 .5zM195.7 211.1l2-.5v1zM209.7 210.6l2 .5-2 .5z"/>
<path d="M195.7 220.2l2-.5v1zM250.7 219.7l2 .5-2 .5zM238.7 198.9l2-.5v1zM250.7 198.4l2 .5-2 .5z"/>
</g>
<path d="M77.7 131.8a2.47 2.47 0 0 1-4-1.4 3.3 3.3 0 0 1 5.3-2.4 2.58 2.58 0 0 1-1.3 3.8M109.8 131.8a2.47 2.47 0 0 1-.8-4.2 3.3 3.3 0 0 1 4.7 3.3 2.58 2.58 0 0 1-3.9 .9M61.7 159.6a2.47 2.47 0 0 1-3.2 2.8 3.3 3.3 0 0 1 .5-5.8 2.58 2.58 0 0 1 2.7 3M125.9 159.6a2.47 2.47 0 0 1 3.1-2.8 3.3 3.3 0 0 1-.4 5.7 2.58 2.58 0 0 1-2.7-2.9M77.7 187.4a2.47 2.47 0 0 1 .9 4.1 3.3 3.3 0 0 1-4.8-3.3 2.58 2.58 0 0 1 3.9-.8M109.8 187.4a2.47 2.47 0 0 1 4 1.3 3.3 3.3 0 0 1-5.2 2.5 2.58 2.58 0 0 1 1.2-3.8" fill="none" stroke="#000" stroke-width=".3" stroke-dasharray="1.3 .6" stroke-dashoffset="-.1"/>
<path d="M69.7 130.5a9.3 9.3 0 0 0 4.7 1.5M79.6 129a9.3 9.3 0 0 0 1-4.8M106.9 124.2a9.3 9.3 0 0 0 1.1 4.8M113.2 132a9.3 9.3 0 0 0 4.6-1.5M60.2 156.6a9.3 9.3 0 0 0-3.6-3.3M131 153.3a9.3 9.3 0 0 0-3.6 3.3M56.6 165.9a9.3 9.3 0 0 0 3.6-3.3M127.4 162.6a9.3 9.3 0 0 0 3.6 3.3M74.4 187.1a9.3 9.3 0 0 0-4.7 1.6M80.6 194.9a9.3 9.3 0 0 0-1-4.8M108 190.1a9.3 9.3 0 0 0-1.1 4.8M117.8 188.7a9.3 9.3 0 0 0-4.6-1.6" fill="none" stroke="#000" stroke-width=".3" stroke-dasharray="1.3 .6" stroke-dashoffset=".1"/>
<path d="M69.7 130.5l-.9-.9-.2-.5M80 122.6l.5 .7 .1 .9M106.9 124.2l.3-1.2 .3-.4M118.9 129.1l-.3 .8-.8 .6M54.9 153l.8-.1 .9 .4M131 153.3l1.2-.4 .5 .1M56.6 165.9l-1.2 .3-.5-.1M132.7 166.1l-.8 .1-.9-.3M68.6 190l.4-.8 .7-.5M80.6 194.9l-.3 1.3-.3 .4M107.5 196.6l-.4-.7-.2-1M117.8 188.7l1 .8 .1 .5" fill="none" stroke="#000" stroke-width=".3" stroke-dasharray="1.3 .6" stroke-dashoffset=".9"/>
<path d="M80 122.6a8.5 8.5 0 0 0-9.9 2.8 5.8 5.8 0 0 0-1.5 3.7M102.1 139.2a22 22 0 0 0-16.6 0M118.9 129.1a8.5 8.5 0 0 0-7.4-7.1 5.8 5.8 0 0 0-4 .6M54.9 153a8.5 8.5 0 0 0-2.5 10 5.8 5.8 0 0 0 2.5 3.1M80.3 142.2a22 22 0 0 0-8.3 14.4M115.5 156.6a21.9 21.9 0 0 0-8.3-14.4M72 162.6a21.9 21.9 0 0 0 8.3 14.3M85.5 179.9a22 22 0 0 0 16.6 0M107.2 176.9a22 22 0 0 0 8.3-14.3M132.7 166.1a8.5 8.5 0 0 0 2.5-10 5.8 5.8 0 0 0-2.5-3.1M68.6 190a8.5 8.5 0 0 0 7.5 7.1 5.8 5.8 0 0 0 3.9-.5M107.5 196.6a8.5 8.5 0 0 0 10-2.9 5.8 5.8 0 0 0 1.4-3.7" fill="none" stroke="#000" stroke-width=".3" stroke-dasharray="1.3 .6" stroke-dashoffset=".7"/>
<g fill="none" stroke="#000" stroke-width=".3" stroke-dasharray="1.3 .6" stroke-dashoffset=".5">
<path d="M73.4 131.9l2.1 .3M79.3 130.1l.7-2M102 139.3l2.7 1.3 2.5 1.7M107.5 128.1l.8 2M112.1 132.2l2.1-.3M61 157.4l-1.4-1.7M80.3 142.3l2.5-1.7 2.7-1.3M115.5 156.6l.2 3-.2 3M127.9 155.7l-1.3 1.7M59.6 163.4l1.4-1.7M72.1 162.6l-.2-3 .2-3M85.5 179.9l-2.7-1.3-2.5-1.7"/>
<path d="M107.2 176.9l-2.5 1.7-2.7 1.3M126.6 161.7l1.3 1.7M75.5 186.9l-2.1 .3M80 191.1l-.7-2M108.3 189.1l-.8 2M114.2 187.2l-2.1-.3"/>
</g>
<text font-size="9.7" x="314.5" y="284.7">DRG No: BIEB825-14</text>
<g font-size="6.9">
<text x="87.4" y="89.8">A-A</text>
<text x="41.7" y="164.4">A</text>
<text x="151.8" y="164.4">A</text>
<text x="175.3" y="234.5">Hard weld match 2.5 wide 2 deep</text>
<text x="185.6" y="248.9">500ml YAK DA SEBE</text>
</g>
<g font-size="4.8">
<text x="93.8" y="15.5">25</text>
<text x="12.9" y="32.3">Hard weld faces</text>
<text x="12.9" y="36.9">1 deep 35-40 Hrc</text>
<text x="145" y="41.9" transform="rotate(-90 145 41.9)">35</text>
<text x="56.8" y="45.5" transform="rotate(40 56.8 45.5)">6</text>
<text x="135.8" y="53.6" transform="rotate(-90 135.8 53.6)">12,7</text>
<text x="80" y="60" transform="rotate(20 80 60)">40°</text>
<text x="36.6" y="60.6" transform="rotate(-50 36.6 60.6)">7</text>
<text x="105" y="61.9" transform="rotate(84 105 61.9)">R3</text>
<text x="143.9" y="65.3" transform="rotate(-23 143.9 65.3)">R5,5</text>
<text x="46.1" y="83.8" transform="rotate(40 46.1 83.8)">60°</text>
<text x="139.7" y="83.8" transform="rotate(-90 139.7 83.8)">4</text>
<text x="248.1" y="92.6">0.05 +/-0.03 deep ventgrooves</text>
<text x="87" y="101.9">43,9</text>
<text x="215.6" y="103" transform="rotate(-90 215.6 103)">76</text>
<text x="69.9" y="110.5" transform="rotate(75 69.9 110.5)">R12</text>
<text x="188.2" y="109.3" transform="rotate(49 188.2 109.3)">R2</text>
<text x="364.2" y="111.2" transform="rotate(30 364.2 111.2)">6</text>
<text x="23.9" y="119.1">Marking 4 high</text>
<text x="116.9" y="117.4" transform="rotate(-60 116.9 117.4)">R22</text>
<text x="242.2" y="121.6" transform="rotate(-75 242.2 121.6)">R1</text>
<text x="257" y="122.9" transform="rotate(-45 257 122.9)">R1</text>
<text x="142.5" y="144.7" transform="rotate(-45 142.5 144.7)">R1</text>
<text x="170.8" y="159.5" transform="rotate(-90 170.8 159.5)">89</text>
<text x="22.8" y="162.1" transform="rotate(-90 22.8 162.1)">32</text>
<text x="31.7" y="167.5" transform="rotate(-90 31.7 167.5)">9,6</text>
<text x="178.6" y="166.2" transform="rotate(-90 178.6 166.2)">77,8</text>
<text x="266.4" y="164" transform="rotate(-90 266.4 164)">50</text>
<text x="276.6" y="164" transform="rotate(-90 276.6 164)">62</text>
<text x="141.9" y="171" transform="rotate(45 141.9 171)">R1</text>
<text x="224.2" y="171.5" transform="rotate(60 224.2 171.5)">R3</text>
<text x="291" y="182.5" transform="rotate(60 291 182.5)">60°</text>
<text x="243.1" y="197.9">14</text>
<text x="49.9" y="208.2">Pairnumber 4 high</text>
<text x="185.1" y="207.9" transform="rotate(-91 185.1 207.9)">30°</text>
<text x="240.6" y="204.6">19</text>
<text x="201.1" y="210.1">16</text>
<text x="221.6" y="219.2">57</text>
<text x="351.1" y="220.9">INVERT CENTRE :</text>
<text x="350.4" y="226.5">'H' DIMENSION :</text>
<text x="350.8" y="231.6">ASSEMBLY</text>
<text x="384.9" y="231.6">:</text>
<text x="350.8" y="236.8">SCALE</text>
<text x="368.4" y="236.8">: 1:1</text>
<text x="38.3" y="251.9">BIEBOUW BVBA</text>
<text x="100.3" y="246.6">DO NOT SCALE DRAWING</text>
<text x="111.5" y="251.1">IF IN DOUBT ASK</text>
<text x="159.7" y="249.4">JOB NAME</text>
<text x="38.3" y="256.5">INDUSTRIESTRAAT 17</text>
<text x="166.8" y="257.8">ITEM</text>
<text x="38.3" y="261">B-8755 Ruiselede</text>
<text x="185.3" y="258.1">BAFFLE</text>
<text x="263.8" y="258.2">QUANTITY</text>
<text x="160.2" y="264.5">CUSTOMER</text>
<text x="185.3" y="264.9">BELSTEKLOPROM</text>
<text x="265.3" y="265">REF. NO.</text>
<text x="38.3" y="270">Tel.:+32(0)51 686714</text>
<text x="38.3" y="274.6">Fax.:+32(0)51 689182</text>
<text x="159.8" y="272.1">ORDER NO.</text>
<text x="185.3" y="272.1">20190058</text>
<text x="262.6" y="272.1">DRAWN BY</text>
<text x="350.6" y="271.7">REVISIONS</text>
<text x="38.3" y="279.1">Email: info@biebouw.com</text>
<text x="160.9" y="279.8">MATERIAL</text>
<text x="185.3" y="279.7">CI</text>
<text x="262.6" y="279.1">CHECKED BY</text>
<text x="160.8" y="287.2">MACHINE</text>
<text x="185.3" y="287.1">Heye 5&quot; BB DG</text>
<text x="268.2" y="287.3">DATE</text>
<text x="288.3" y="287.2">23-2-2019</text>
</g>
<g font-size="4.1">
<text x="288.4" y="257.8">32</text>
<text x="288.3" y="271.7">JBB</text>
</g>
<g font-size="3.5">
<text x="131.8" y="41.6" transform="rotate(-90 131.8 41.6)">0</text>
<text x="135.7" y="43.2" transform="rotate(-90 135.7 43.2)">-0,07</text>
<text x="97.3" y="98.7">+0,05</text>
<text x="99.4" y="101.9">0</text>
<text x="174.6" y="154.2" transform="rotate(-90 174.6 154.2)">0</text>
<text x="178.6" y="155.8" transform="rotate(-90 178.6 155.8)">-0,05</text>
<text x="27.7" y="160.1" transform="rotate(-90 27.7 160.1)">+0,10</text>
<text x="31.7" y="158.1" transform="rotate(-90 31.7 158.1)">0</text>
<text x="263.3" y="156.4" transform="rotate(-90 263.3 156.4)">0</text>
<text x="266.5" y="157.5" transform="rotate(-90 266.5 157.5)">-0,10</text>
<text x="273.4" y="156.4" transform="rotate(-90 273.4 156.4)">0</text>
<text x="276.7" y="157.5" transform="rotate(-90 276.7 157.5)">-0,10</text>
</g>
<g font-size="2.8">
<text x="102" y="256.1">TOLERANCES UNLESS OTHERWISE SPECIFIED</text>
<text x="107.2" y="262.5">REMOVE BURRS &amp; SHARP EDGES IN</text>
<text x="108.8" y="259.1">DIMS: 0.0 ± 0.2 DIMS: 0.00 ± 0.05</text>
<text x="103.2" y="265.5">ACCORDANCE TO STANDARD PRACTICE</text>
<text x="139" y="273.5">THIRD ANGLE</text>
<text x="139.2" y="276.5">PROJECTION</text>
<text x="99.7" y="287.3">CAST:</text>
<text x="112.8" y="287.3">ROUGH:</text>
<text x="119.3" y="284.4">SURFACE FINISH</text>
<text x="127.5" y="287.3">FINE:</text>
<text x="140.8" y="287.3">POLISH:</text>
</g>
</svg>
